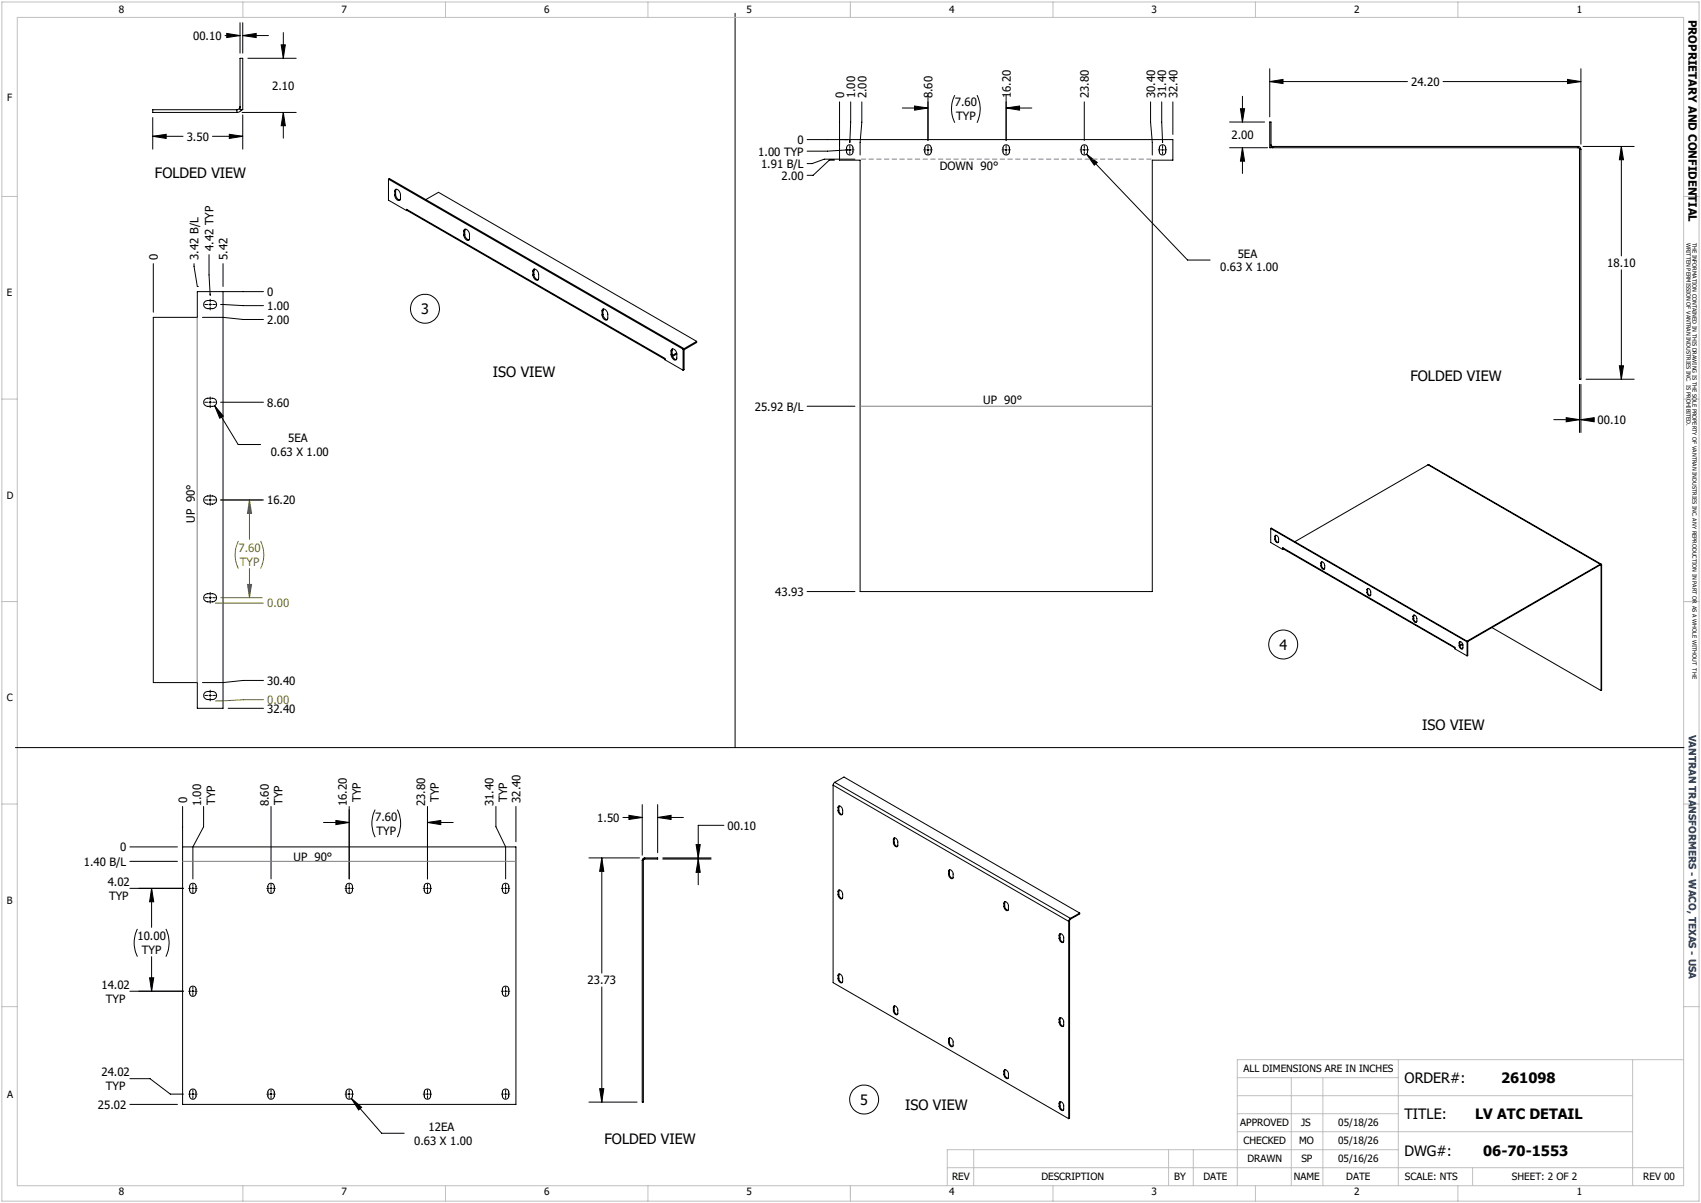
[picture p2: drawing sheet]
<svg xmlns="http://www.w3.org/2000/svg" width="420mm" height="297mm" viewBox="0 0 420 297" stroke-linecap="round" stroke-linejoin="round" font-family="sans-serif">
<g fill="none" stroke="#000" stroke-width=".25">
<path d="M59.3 14.4h.6v12.7h-.6zM181.5 3.3v181.3M58.5 27.1h-20.8v.7h20.8M58.5 27.1v.7M59.3 26.3a.78 .78 0 0 1-.8 .8M59.7 27.1l-.5 .5-.7 .2M207.3 34.5h82.3v5h-5.1v106.5h-72.1v-106.5h-5.1zM209.2 36a.81 .81 0 0 1 .9-.2 .81 .81 0 0 1 .5 .7v1a.79 .79 0 0 1-.8 .8 .79 .79 0 0 1-.8-.8zM228.5 36a.83 .83 0 0 1 .9-.2 .83 .83 0 0 1 .5 .7v1a.79 .79 0 0 1-.8 .8 .79 .79 0 0 1-.7-.8zM247.8 36a.81 .81 0 0 1 .9-.2 .81 .81 0 0 1 .5 .7v1a.79 .79 0 0 1-.8 .8 .79 .79 0 0 1-.8-.8v-1.1zM267.1 36a.81 .81 0 0 1 .9-.2 .81 .81 0 0 1 .5 .7v1a.79 .79 0 0 1-.8 .8 .79 .79 0 0 1-.8-.8zM286.4 36a.81 .81 0 0 1 .9-.2 .81 .81 0 0 1 .5 .7v1a.79 .79 0 0 1-.8 .8 .79 .79 0 0 1-.8-.8z"/>
<path d="M313.5 30.1h.3v6.4h-.3zM313.8 36.4l.5 .1M313.8 35.7l.2 .4 .3 .1M314.3 36.5h75.3M314.3 36.2v.3M314.3 36.2h75.3M389.6 36.2a.72 .72 0 0 1 .7 .7M389.6 36.5l.4 .2v.2M389.6 36.2v.3M390 36.9v56.7h.3v-56.7M390 36.9h.3M95.9 44.2l.3-.1 72.7 42"/>
<path d="M95.9 44.2l72.8 42M95.9 44.2v5.2l4.5 2.6M97.5 47.2a.5 .5 0 0 1 .4-.5 .5 .5 0 0 1 .6 .4l.3 .6 .1 1.3a.59 .59 0 0 1-.6 .5 .59 .59 0 0 1-.6-.5l-.2-.8M97.5 47.2v1M97.7 48a1.29 1.29 0 0 0 1.1 1.4M97.7 47.1l-.2 .1M97.7 48l-.2 .2M97.7 47.1v.9M97.8 46.7l-.1 .4M100.4 51.7l.1 .3M100.4 51.7l63.8 36.8v.3l4.5 2.6M100.4 51.7v.3"/>
<path d="M100.5 52l63.7 36.7M100.5 52h-.1M105.1 49.3l3.2-1.8 63.7 36.8M114.5 57.1a.58 .58 0 0 1 .6-.5 .58 .58 0 0 1 .6 .5l.2 .6v1.1a.5 .5 0 0 1-.4 .6 .5 .5 0 0 1-.6-.4l-.4-1M114.5 57.1v.9M114.8 57.9a1.31 1.31 0 0 0 1 1.3M114.8 56.9l-.3 .2M114.8 57.9l-.3 .1M114.8 56.9v1M114.9 56.6l-.1 .3M37.9 78.3h10.8v-6.3h6.4v102.9h-6.4v-6.4h-10.8zM50.7 74.4l.6-.2h1.2a1.01 1.01 0 0 1 1 1 1.01 1.01 0 0 1-1 1h-1.2a1.01 1.01 0 0 1-1-.7 1.01 1.01 0 0 1 .4-1.1z"/>
<path d="M131.6 66.9a.52 .52 0 0 1 .4-.5 .52 .52 0 0 1 .6 .4l.3 .5 .1 1.4a.52 .52 0 0 1-.5 .5 .52 .52 0 0 1-.5-.3l-.4-1M131.6 66.9v1M131.8 67.8a1.31 1.31 0 0 0 1.1 1.3M131.8 66.8l-.2 .1M131.8 67.8l-.2 .1M131.8 66.8v1M131.9 66.4l-.1 .4M148.7 76.8a.5 .5 0 0 1 .4-.6 .5 .5 0 0 1 .5 .4l.4 .6 .1 1.4a.58 .58 0 0 1-.6 .5 .58 .58 0 0 1-.6-.6l-.2-.8M148.7 76.8v.9M148.9 77.6a1.37 1.37 0 0 0 1.1 1.3M148.9 76.6l-.2 .2M148.9 77.6l-.2 .1"/>
<path d="M148.9 76.6v1M149 76.3l-.1 .3M50.7 98.5l.6-.2h1.2a1.01 1.01 0 0 1 1 1 1.01 1.01 0 0 1-1 1h-1.2a1.01 1.01 0 0 1-1-.6 1.01 1.01 0 0 1 .4-1.2zM165.7 86.6a.58 .58 0 0 1 .6-.5 .58 .58 0 0 1 .6 .5l.2 .8M165.7 86.6v1M165.9 87.5a1.31 1.31 0 0 0 1.1 1.3M165.9 86.5l-.2 .1M165.9 87.5l-.2 .1M165.9 86.5v1M166.1 86.1l-.2 .4M167.1 87.1l-1.1 .7M167.1 87.4v1a.5 .5 0 0 1-.4 .6 .5 .5 0 0 1-.6-.5l-.4-.9"/>
<path d="M167.1 87.4l-1 .6M168.7 86.2v5.2M168.9 86.1l-.2 .1M168.9 86.1v5.2l-.2 .1M172 84.3l-3.1 1.8M172 84.3v.3l-3.1 1.8M352.6 114.8l.2-.1 42.6 24.6M352.6 114.8l-32.9 18.9M352.6 114.8l42.5 24.5M50.7 122.7l.6-.3h1.2a1.01 1.01 0 0 1 1 1.1 1.01 1.01 0 0 1-1 1h-1.2a1.01 1.01 0 0 1-1-.7 1.01 1.01 0 0 1 .4-1.1zM313.8 130.5v3.4l3 1.8M313.8 130.5l48.4 28"/>
<path d="M313.8 130.5l.1-.1 48.5 28M314.8 132.5a.37 .37 0 0 1 .4-.4 .37 .37 0 0 1 .3 .4l.2 1.2a.37 .37 0 0 1-.4 .3 .37 .37 0 0 1-.3-.4l-.2-.5M314.8 132.5v.6M314.9 133l.2 .6 .5 .3M314.9 132.4l-.1 .1M314.9 133l-.1 .1M314.9 132.4v.6M315 132.1l-.1 .3M316.8 135.3v.2l42.4 24.5M316.8 135.3l42.4 24.5v.4l3 1.7M316.8 135.3v.4M316.9 135.5l-.1 .2"/>
<path d="M326.1 139a.39 .39 0 0 1 .4-.3 .39 .39 0 0 1 .4 .4l.2 1.1a.43 .43 0 0 1-.5 .4 .43 .43 0 0 1-.4-.5l-.1-.4M326.1 139v.7M326.3 139.6l.3 .6 .4 .3M326.3 139h-.2M326.3 139.6l-.2 .1M326.3 139v.6M326.4 138.7l-.1 .3M395.1 139.3h.3l.1 .2M395.1 139.5l.2 .1M395.1 139.3l-32.9 19M395.1 139.3v.2M395.1 139.5l-32.7 18.9"/>
<path d="M395.3 139.6v30.9M395.5 139.5l-.2 .1M395.5 139.5v30.9l-.2 .1M50.7 146.8l.6-.2h1.2a1.01 1.01 0 0 1 1 1 1.01 1.01 0 0 1-1 1h-1.2a1.01 1.01 0 0 1-1-.7 1.01 1.01 0 0 1 .4-1.1zM337.5 145.6a.46 .46 0 0 1 .6-.3 .46 .46 0 0 1 .3 .6l.1 .9a.37 .37 0 0 1-.4 .4 .37 .37 0 0 1-.4-.4l-.2-.5M337.5 145.6v.7M337.7 146.2l.2 .5 .5 .3M337.7 145.5l-.2 .1M337.7 146.2l-.2 .1M337.7 145.5v.7M337.7 145.3v.2M348.9 152.2a.39 .39 0 0 1 .4-.4 .39 .39 0 0 1 .4 .4l.1 1.1a.39 .39 0 0 1-.3 .4 .39 .39 0 0 1-.4-.4l-.2-.5"/>
<path d="M348.9 152.2v.6M349.1 152.7l.2 .7 .5 .2M349.1 152.1l-.2 .1M349.1 152.7l-.2 .1M349.1 152.1v.6M349.1 151.8v.3M360.3 158.7a.37 .37 0 0 1 .4-.3 .37 .37 0 0 1 .3 .3l.2 1.2a.37 .37 0 0 1-.4 .4 .37 .37 0 0 1-.3-.4l-.2-.5M360.3 158.7v.7M360.4 159.3l.3 .6 .4 .3M360.4 158.6l-.1 .1M360.4 159.3l-.1 .1M360.4 158.6v.7"/>
<path d="M360.5 158.4l-.1 .2M361.1 158.9l-.7 .4M361.2 159.1l-.7 .4M362.2 158.5v3.4M362.4 158.4v3.5h-.2M362.4 158.4l-.2 .1M368.4 154.9l26.9 15.6M50.7 170.9l.6-.2h1.2a1.01 1.01 0 0 1 1 1 1.01 1.01 0 0 1-1 1h-1.2a1.01 1.01 0 0 1-1-.7 1.01 1.01 0 0 1 .4-1.1zM205.7 193.8l58.2 33.7M205.7 193.8v48.8l58.2 33.6M206.1 193.1l-.4 .7M206.1 193.1l58.2 33.6"/>
<path d="M206.1 193.1l2.3-1.3 58.2 33.6M206.9 199.4a.46 .46 0 0 1 .5-.5 .46 .46 0 0 1 .5 .5l.2 1.4a.46 .46 0 0 1-.5 .4 .46 .46 0 0 1-.4-.4l-.3-.7M206.9 199.4v.7M207.1 199.2l-.2 .2M207.1 199.2v.8M207.2 199l-.1 .2M45.1 209.1h82.3v63.6h-82.3zM47 218.3a.81 .81 0 0 1 .9-.2 .81 .81 0 0 1 .5 .7v1a.79 .79 0 0 1-.8 .8 .79 .79 0 0 1-.8-.8zM66.3 218.3a.81 .81 0 0 1 .9-.2 .81 .81 0 0 1 .5 .7v1a.79 .79 0 0 1-.8 .8 .79 .79 0 0 1-.8-.8v-1.2zM85.7 218.2a.8 .8 0 0 1 .9-.1 .8 .8 0 0 1 .4 .7v1a.79 .79 0 0 1-.8 .8 .79 .79 0 0 1-.8-.8v-1.2zM104.9 218.3a.81 .81 0 0 1 .9-.2 .81 .81 0 0 1 .5 .7v1a.79 .79 0 0 1-.8 .8 .79 .79 0 0 1-.8-.8zM124.2 218.3a.81 .81 0 0 1 .9-.2 .81 .81 0 0 1 .5 .7v1a.79 .79 0 0 1-.8 .8 .79 .79 0 0 1-.8-.8z"/>
<path d="M158.6 212.4h.3M158.6 212.4v59.7h.3v-59.7M159.2 211.8l-.5 .3-.1 .3M159.2 212.1l-.3 .1v.2M159.2 211.8v.3M159.2 211.8h3.2v.3h-3.2M207.1 200l.3 .8 .6 .3M207.1 200l-.2 .1M207.1 220v.8M207.1 220l-.2 .1M207.2 219.7l-.1 .3M220.6 207.3a.44 .44 0 0 1 .4-.5 .44 .44 0 0 1 .5 .5l.2 .4v1a.44 .44 0 0 1-.5 .4 .44 .44 0 0 1-.4-.4l-.2-.7"/>
<path d="M220.6 207.3v.7M220.8 207.9v.2a.98 .98 0 0 0 .8 .8M220.8 207.1l-.2 .2M220.8 207.9l-.2 .1M220.8 207.1v.8M220.8 206.9v.2M234.2 215.1a.44 .44 0 0 1 .5-.4 .44 .44 0 0 1 .4 .5l.2 .4v1a.44 .44 0 0 1-.4 .4 .44 .44 0 0 1-.4-.5l-.3-.6M234.2 215.1v.8M234.4 215.8v.1a1.08 1.08 0 0 0 .9 .9M234.4 215l-.2 .1M234.4 215.8l-.2 .1M234.4 215v.8"/>
<path d="M234.5 214.7l-.1 .3M206.9 220.1a.46 .46 0 0 1 .5-.4 .46 .46 0 0 1 .5 .4l.2 1.4a.46 .46 0 0 1-.5 .5 .46 .46 0 0 1-.4-.5l-.3-.6M206.9 220.1v.8M207.1 220.8l.3 .7 .6 .3M207.1 220.8l-.2 .1M247.9 223a.46 .46 0 0 1 .4-.4 .46 .46 0 0 1 .5 .4l.2 .5v.9a.46 .46 0 0 1-.5 .4 .46 .46 0 0 1-.4-.4l-.2-.6M247.9 223v.8M248.1 223.7v.3a.88 .88 0 0 0 .8 .7M248.1 222.9l-.2 .1M248.1 223.7l-.2 .1M248.1 222.9v.8M248.1 222.6v.3"/>
<path d="M261.5 230.9a.46 .46 0 0 1 .5-.4 .46 .46 0 0 1 .4 .4l.2 .5v.9a.46 .46 0 0 1-.4 .4 .46 .46 0 0 1-.5-.4l-.2-.6M261.5 230.9v.8M261.7 231.6v.1a1.08 1.08 0 0 0 .9 .9M261.7 230.8l-.2 .1M261.7 231.6l-.2 .1M261.7 230.8v.8M261.8 230.5l-.1 .3M263.9 227.5v48.7M264.1 227.3l-.2 .2M264.1 227.3v48.8l-.2 .1M264.3 226.7l-.4 .8M264.3 226.9l-.2 .4"/>
<path d="M264.3 226.7v.2M266.6 225.4v.2l-2.3 1.3M266.6 225.4l-2.3 1.3M47 243.7a.81 .81 0 0 1 .9-.2 .81 .81 0 0 1 .5 .7v1a.79 .79 0 0 1-.8 .8 .79 .79 0 0 1-.8-.8zM124.2 243.7a.81 .81 0 0 1 .9-.2 .81 .81 0 0 1 .5 .7v1a.79 .79 0 0 1-.8 .8 .79 .79 0 0 1-.8-.8zM206.9 240.8a.46 .46 0 0 1 .5-.4 .46 .46 0 0 1 .5 .5l.2 1.4a.46 .46 0 0 1-.5 .4 .46 .46 0 0 1-.4-.5l-.3-.6M206.9 240.8v.8M207.1 241.5l.3 .8 .6 .3M207.1 240.7v.8M207.1 240.7l-.2 .1M207.1 241.5l-.2 .1M207.2 240.4l-.1 .3"/>
<path d="M220.6 248.7a.44 .44 0 0 1 .4-.4 .44 .44 0 0 1 .5 .4l.2 .5v1a.44 .44 0 0 1-.5 .4 .44 .44 0 0 1-.4-.5l-.2-.6M220.6 248.7v.8M220.8 249.4v.3a.82 .82 0 0 0 .8 .7M220.8 248.6v.8M220.8 248.6l-.2 .1M220.8 249.4l-.2 .1M220.8 248.3v.3M234.2 256.6a.44 .44 0 0 1 .5-.4 .44 .44 0 0 1 .4 .4l.2 .5v.9a.44 .44 0 0 1-.4 .5 .44 .44 0 0 1-.4-.5l-.3-.6M234.2 256.6v.8M234.4 257.3v.1a1.08 1.08 0 0 0 .9 .9M234.4 256.5v.8M234.4 256.5l-.2 .1"/>
<path d="M234.4 257.3l-.2 .1M234.5 256.2l-.1 .3M261.5 251.6a.46 .46 0 0 1 .5-.4 .46 .46 0 0 1 .4 .4l.2 .5v.9a.46 .46 0 0 1-.4 .5 .46 .46 0 0 1-.5-.5l-.2-.6M261.5 251.6v.8M261.7 252.3v.1a.98 .98 0 0 0 .9 .9M261.7 251.5v.8M261.7 251.5l-.2 .1M261.7 252.3l-.2 .1M261.8 251.2l-.1 .3M47 269.1a.81 .81 0 0 1 .9-.2 .81 .81 0 0 1 .5 .7v1a.79 .79 0 0 1-.8 .8 .79 .79 0 0 1-.8-.8zM66.3 269.1a.81 .81 0 0 1 .9-.2 .81 .81 0 0 1 .5 .7v1a.79 .79 0 0 1-.8 .8 .79 .79 0 0 1-.8-.8v-1.2zM85.7 269a.8 .8 0 0 1 .9-.1 .8 .8 0 0 1 .4 .7v1a.79 .79 0 0 1-.8 .8 .79 .79 0 0 1-.8-.8v-1.2z"/>
<path d="M104.9 269.1a.81 .81 0 0 1 .9-.2 .81 .81 0 0 1 .5 .7v1a.79 .79 0 0 1-.8 .8 .79 .79 0 0 1-.8-.8zM124.2 269.1a.81 .81 0 0 1 .9-.2 .81 .81 0 0 1 .5 .7v1a.79 .79 0 0 1-.8 .8 .79 .79 0 0 1-.8-.8zM247.9 264.5a.46 .46 0 0 1 .4-.4 .46 .46 0 0 1 .5 .4l.2 .5v.9a.46 .46 0 0 1-.5 .4 .46 .46 0 0 1-.4-.4l-.2-.6M247.9 264.5v.8M248.1 265.1l.3 .8 .5 .3M248.1 264.4v.7M248.1 264.4l-.2 .1M248.1 265.1l-.2 .2M248.1 264.1v.3M261.5 272.4a.46 .46 0 0 1 .5-.5 .46 .46 0 0 1 .4 .5l.2 .5v.9a.46 .46 0 0 1-.4 .4 .46 .46 0 0 1-.5-.4l-.2-.6M261.5 272.4v.8M261.7 273l.2 .7 .7 .4"/>
<path d="M261.7 272.3v.7M261.7 272.3l-.2 .1M261.7 273l-.2 .2M261.8 272l-.1 .3"/>
</g>
<path d="M54.5 123.4h10.3M58.9 133.6a7.5 7.5 0 0 0 0 6.8M61.6 123.4l.5 3.3h-1zM61.6 123.4v9.8M64.3 133.6a7.5 7.5 0 0 1 0 6.8M54.5 147.6h10.3M61.6 140.4v7.2" fill="none" stroke="#808000" stroke-width=".25"/>
<g fill="none" stroke="#c0c0c0" stroke-width=".25">
<path d="M.5 .5h419v296h-419zM4.3 4.3h411.4v288.4h-411.4zM60 .5v3.8M110 .5v3.8M160 .5v3.8M210 .5v3.8M260 .5v3.8M310 .5v3.8M360 .5v3.8M.5 48.5h3.8M415.7 48.5h3.8M.5 98.5h3.8"/>
<path d="M415.7 98.5h3.8M.5 148.5h3.8M415.7 148.5h3.8M.5 198.5h3.8M415.7 198.5h3.8M.5 248.5h3.8M415.7 248.5h3.8M305.5 270.5h97.6M305.5 279.4h97.6M305.5 275h39.8M305.5 266.1h39.8M318.8 266.1v26.6"/>
<path d="M326.6 266.1v26.6M345.3 261.6v31.1M403.1 261.6v31.1M415.7 261.6h-110.2v31.1M60 292.7v3.8M110 292.7v3.8M160 292.7v3.8M210 292.7v3.8M233.9 288.3h181.8M240.4 283.8v8.9M260 292.7v3.8M288.5 283.8v8.9"/>
<path d="M294.6 283.8v8.9M310 292.7v3.8M345.3 283.8h-111.4v8.9M360 292.7v3.8M363.6 288.3v4.4"/>
</g>
<path d="M61.6 123.4l.5 3.3h-1z" fill="#808000"/>
<path d="M61.1 144.3h1l-.5 3.3z" fill="none" stroke="#808000" stroke-width=".25"/>
<path d="M61.1 144.3h1l-.5 3.3z" fill="#808000"/>
<g fill="none" stroke="#000" stroke-width=".25">
<path d="M55.6 8.8h3.7M56 8.3l3.3 .5-3.3 .5zM59.3 5.6v7.5M59.9 8.8l3.4-.5v1zM59.9 5.6v7.5M59.9 8.8h6.4M61.2 14.4h11.9M69.4 11.1h1l-.4 3.3zM70 8v6.4M313.5 17v11.9M387 19.6l3.3 .5-3.3 .5zM390.3 17v18.6"/>
<path d="M37.7 33.7l3.3-.5v1zM37.7 29v7.8M37.7 33.7h7.5M52.5 33.7h7.4M56.6 33.2l3.3 .5-3.3 .5zM59.8 27.8h13.3M59.9 28.4v8.4M70 27.8l.4 3.2h-1zM70 27.8v6.3M199.3 34.5h10M206 39.5h-1.2l-4 3.8h-1.5M207.3 25.1v10.6"/>
<path d="M208.8 37h1.3M209.3 37l-5 .3h-5M209.8 35.9v.6M209.8 36.8v.4M209.8 37.5v.6M210 25.1l-.2 10.1v-.5M210.3 37h.6M211.1 39.3h-7.6l-3 1.1h-1.2M212.8 25.1v5.1l-.4 5v3.1M222.8 26.7h6.3M225.8 26.2l3.3 .5-3.3 .5zM228.1 37h.5"/>
<path d="M228.9 37h.5M229.1 23.5v11.2M229.1 35.9v.6M229.1 36.8v.4M229.1 37.5v.6M229.6 37h.6M235.8 23.5a7.5 7.5 0 0 0 0 6.8M241.2 23.5a7.5 7.5 0 0 1 0 6.8M247.4 37h.5M248.2 37h.5M248.4 26.7l3.3-.5v1zM248.4 23.5v11.2"/>
<path d="M248.4 35.9v.6M248.4 36.8v.4M248.4 37.5v.6M248.4 26.7h6.4M249 37h.5M266.7 37h.5M267.5 37h.5M267.7 25.1v9.6M267.7 35.9v.6M267.7 36.8v.4M267.7 37.5v.6M268.3 37h.5"/>
<path d="M268.3 38.1l2.6 2-.7 .7zM268.3 38.1l24.9 26.1h5.6M284.1 25.1v5.1l.4 5v3.1M286 37h.5M286.8 37h.5M286.8 25.1l.3 10.1v-.5M287.1 35.9v.6M287.1 36.8v.4M287.1 37.5v.6M287.5 37h.6M289.6 25.1v8.1M303.6 30.1h8.6"/>
<path d="M303.6 36.5h9.4M306.3 26.8h1l-.5 3.3zM306.8 36.5l.5 3.3h-1zM306.8 23.8v6.3M306.8 36.5v6.3M313.5 20.1l3.3-.5v1zM313.5 20.1h34M356.3 20.1h34M390.9 36.2h12.6M400.3 36.2l.6 3.2h-1.1zM400.3 36.2v27M37.9 65.1v12"/>
<path d="M47.9 65.1l.8 5.6M48.7 70.7h.1M50 78.3h5.1l4.9 .6h5.1M50.6 75.2h.7M51.6 75.2h.6M51.6 62.9v5l.3 5v-.3M51.9 73.9v.6M51.9 74.9v.6M51.9 75.8v.7M52.5 75.2h.7M54.5 75.2l5.5 .3h5.1M55.1 72h10"/>
<path d="M55.1 65.1v5.6M400.3 66.6v27M50.6 99.3h.7M51.6 99.3h.6M51.9 98v.7M51.9 99v.6M51.9 99.9v.7M52.5 99.3h.7M54.5 99.3h10.6M390 94.9v11.9M390.3 94.9v11.9M391.6 93.6h11.9"/>
<path d="M399.8 90.3h1.1l-.6 3.3zM53 100.2l2.1 2.5-.8 .6zM53 100.2l5.8 9.5h5.5M199.3 100.3h11.8M383.6 103.6h6.4M386.7 103.1l3.3 .5-3.3 .5zM390.3 103.6l3.3-.5v1zM390.3 103.6h3.3M50.6 123.4h.7M51.6 123.4h.6M51.9 122.1v.7M51.9 123.1v.7"/>
<path d="M51.9 124.1v.7M52.5 123.4h.7M54.5 123.4h10.6M50.6 147.6h.7M51.6 147.6h.6M51.9 146.3v.6M51.9 147.2v.7M51.9 148.2v.7M52.5 147.6h.7M199.3 146h11.8M50.6 171.7h.7M51.6 171.7h.6"/>
<path d="M51.9 170.4v.7M51.9 171.4v.6M51.9 172.3v.7M52.5 171.7h.7M56.3 174.9h8.8M65.1 168h-5.1l-4.9 .5h-5.1M3.8 184.6h412M45.1 199.1v10M50.3 199.1v5l-2.7 5v7.9M66.9 199.1v17.9M86.2 199.1v17.9M92.6 199.9a7.5 7.5 0 0 0 0 6.8"/>
<path d="M98.1 199.9a7.5 7.5 0 0 1 0 6.8M105.6 199.1v17.9M122.4 199.1v5l2.4 5v7.9M127.4 199.1v8.7M158.6 198.6v12.5M162.4 198.6v11.9M32.1 219.3h13.2M32.1 209.1h11.7M32.1 212.7h11.7M37.4 219.3l.6 3.3h-1.1zM37.4 219.3v9.6M46.6 219.3h.5"/>
<path d="M47.4 219.3h.5M47.6 218.3v.5M47.6 219.1v.5M47.6 219.8v.6M48.1 219.3h.6M65.9 219.3h.5M66.7 219.3h.5M66.9 218.3v.5M66.9 219.1v.5M66.9 219.8v.6M67.5 219.3h.5M79.9 203.1h6.3"/>
<path d="M82.9 202.6l3.3 .5-3.3 .5zM85.2 219.3h.5M86 219.3h.5M86.2 218.3v.5M86.2 219.1v.5M86.2 219.8v.6M86.7 219.3h.6M104.5 219.3h.5M105.3 219.3h.5M105.6 203.1l3.2-.5v1zM105.6 218.3v.5M105.6 219.1v.5"/>
<path d="M105.6 219.8v.6M105.6 203.1h6.3M106 219.3h.6M123.8 219.3h.5M124.6 219.3h.5M124.8 218.3v.5M124.8 219.1v.5M124.8 219.8v.6M125.3 219.3h.6M145.4 211.8h12.5M148.6 211.8l.5 3.3h-1zM148.6 211.8v28.4"/>
<path d="M153.8 201.8h4.8M155.3 201.3l3.3 .5-3.3 .5zM162.4 201.8l3.3-.5v1zM162.4 201.8h6.3M163.7 211.8h11.9M163.7 212.1h11.9M171.9 208.5h1l-.5 3.3zM172.4 212.1l.5 3.3h-1zM172.4 212.1v6.3M178.8 203.8h-6.4v8M33.9 229.3a7.6 7.6 0 0 0 0 6.9M37.4 236.2v8.5"/>
<path d="M41 229.3a7.6 7.6 0 0 1 0 6.9M32.1 244.7h13.2M36.9 241.4h1.1l-.6 3.3zM46.6 244.7h.5M47.4 244.7h.5M47.6 243.7v.5M47.6 244.5v.5M47.6 245.2v.6M48.1 244.7h.6M123.8 244.7h.5M124.6 244.7h.5M124.8 243.7v.5"/>
<path d="M124.8 244.5v.5M124.8 245.2v.6M125.3 244.7h.6M148.6 243.7v28.4M32.1 266.3h4.9l5.1 3.8h3.2M32.1 272.7h11.7M46.6 270.1h.5M47.4 270.1h.5M47.6 269.1v.5M47.6 269.9v.5M47.6 270.6v.6M48.1 270.1h.6"/>
<path d="M65.9 270.1h.5M66.7 270.1h.5M66.9 269.1v.5M66.9 269.9v.5M66.9 270.6v.6M67.5 270.1h.5M85.2 270.1h.5M86 270.1h.5M86.2 269.1v.5M86.2 269.9v.5M86.2 270.6v.6M86.7 271.2l2.6 2.2-.8 .6z"/>
<path d="M86.7 271.2l7.5 8.6h5.6M86.7 270.1h.6M104.5 270.1h.5M105.3 270.1h.5M105.6 269.1v.5M105.6 269.9v.5M105.6 270.6v.6M106 270.1h.6M123.8 270.1h.5M124.6 270.1h.5M124.8 269.1v.5M124.8 269.9v.5"/>
<path d="M124.8 270.6v.6M125.3 270.1h.6M145.4 272.1h11.9M148.1 268.8h1l-.5 3.3z"/>
<circle cx="104.9" cy="76.2" r="3.6"/>
<circle cx="316.9" cy="159.1" r="3.6"/>
<circle cx="213.4" cy="271.5" r="3.6"/>
</g>
<g fill="#000">
<path d="M56 8.3l3.3 .5-3.3 .5zM59.9 8.8l3.4-.5v1zM69.4 11.1h1l-.4 3.3zM37.7 33.7l3.3-.5v1zM56.6 33.2l3.3 .5-3.3 .5zM70 27.8l.4 3.2h-1zM225.8 26.2l3.3 .5-3.3 .5zM248.4 26.7l3.3-.5v1zM268.3 38.1l2.6 2-.7 .7zM306.3 26.8h1l-.5 3.3zM306.8 36.5l.5 3.3h-1zM313.5 20.1l3.3-.5v1z"/>
<path d="M387 19.6l3.3 .5-3.3 .5zM400.3 36.2l.6 3.2h-1.1zM399.8 90.3h1.1l-.6 3.3zM53 100.2l2.1 2.5-.8 .6zM386.7 103.1l3.3 .5-3.3 .5zM390.3 103.6l3.3-.5v1zM37.4 219.3l.6 3.3h-1.1zM82.9 202.6l3.3 .5-3.3 .5zM105.6 203.1l3.2-.5v1zM148.6 211.8l.5 3.3h-1zM155.3 201.3l3.3 .5-3.3 .5zM162.4 201.8l3.3-.5v1z"/>
<path d="M171.9 208.5h1l-.5 3.3zM172.4 212.1l.5 3.3h-1zM36.9 241.4h1.1l-.6 3.3zM86.7 271.2l2.6 2.2-.8 .6zM148.1 268.8h1l-.5 3.3z"/>
</g>
<path d="M53.2 148.9h11.9M65.1 172.8l-11.9 .2" fill="none" stroke="#808000" stroke-width=".25"/>
<path d="M48.7 78.3v90.2M212.4 100.3h72.1M45.1 212.7h82.3" fill="none" stroke="#808080" stroke-width=".25"/>
<path d="M212.4 39.3h72.1" fill="none" stroke="#808080" stroke-width=".25" stroke-dasharray="1.3 .6" stroke-dashoffset="-.2" stroke-linecap="butt"/>
<g font-size="3.5">
<text x="38.3" y="43.8">FOLDED VIEW</text>
<text x="104" y="77.5">3</text>
<text x="121.7" y="93">ISO VIEW</text>
<text x="348.2" y="94.1">FOLDED VIEW</text>
<text x="315.9" y="160.4">4</text>
<text x="351.2" y="180.3">ISO VIEW</text>
<text x="346.8" y="267.4">ORDER#:</text>
<text x="370.7" y="267.4">261098</text>
<text x="212.4" y="272.7">5</text>
<text x="223.5" y="274.2">ISO VIEW</text>
<text x="346.8" y="276.2">TITLE:</text>
<text x="364.2" y="276.2">LV ATC DETAIL</text>
<text x="149.2" y="282.6">FOLDED VIEW</text>
<text x="346.8" y="285.4">DWG#:</text>
<text x="366.2" y="285.4">06-70-1553</text>
</g>
<g font-size="2.8">
<text x="416.9" y="4.9" transform="rotate(90 416.9 4.9)">PROPRIETARY AND CONFIDENTIAL</text>
<text x="47.7" y="9.9">00.10</text>
<text x="67.2" y="22.2">2.10</text>
<text x="348.4" y="21.2">24.20</text>
<text x="208.4" y="24.3" transform="rotate(-90 208.4 24.3)">0</text>
<text x="211.2" y="24.3" transform="rotate(-90 211.2 24.3)">1.00</text>
<text x="213.9" y="24.3" transform="rotate(-90 213.9 24.3)">2.00</text>
<text x="230.3" y="24.3" transform="rotate(-90 230.3 24.3)">8.60</text>
<text x="235.8" y="26.3">7.60</text>
<text x="236.1" y="29.7">TYP</text>
<text x="249.6" y="24.3" transform="rotate(-90 249.6 24.3)">16.20</text>
<text x="268.9" y="24.3" transform="rotate(-90 268.9 24.3)">23.80</text>
<text x="285.2" y="24.3" transform="rotate(-90 285.2 24.3)">30.40</text>
<text x="288" y="24.3" transform="rotate(-90 288 24.3)">31.40</text>
<text x="290.7" y="24.3" transform="rotate(-90 290.7 24.3)">32.40</text>
<text x="46.1" y="34.7">3.50</text>
<text x="196.9" y="35.5">0</text>
<text x="304.1" y="34.4">2.00</text>
<text x="187.2" y="38.4">1.00 TYP</text>
<text x="187.9" y="41.5">1.91 B/L</text>
<text x="232" y="42">DOWN 90°</text>
<text x="192.9" y="44.4">2.00</text>
<text x="39" y="64.2" transform="rotate(-90 39 64.2)">0</text>
<text x="49" y="64.2" transform="rotate(-90 49 64.2)">3.42 B/L</text>
<text x="52.7" y="62" transform="rotate(-90 52.7 62)">4.42 TYP</text>
<text x="56.2" y="64.2" transform="rotate(-90 56.2 64.2)">5.42</text>
<text x="305.6" y="63.6">5EA</text>
<text x="396.9" y="66">18.10</text>
<text x="301.3" y="67">0.63 X 1.00</text>
<text x="66" y="73.1">0</text>
<text x="66" y="76.5">1.00</text>
<text x="66" y="80">2.00</text>
<text x="66" y="100.4">8.60</text>
<text x="186.4" y="101.4">25.92 B/L</text>
<text x="242.8" y="99.7">UP 90°</text>
<text x="394.5" y="104.7">00.10</text>
<text x="66.8" y="112.5">0.63 X 1.00</text>
<text x="71.2" y="109.1">5EA</text>
<text x="66" y="124.5">16.20</text>
<text x="48.1" y="129.1" transform="rotate(-90 48.1 129.1)">UP 90°</text>
<text x="191.4" y="147.1">43.93</text>
<text x="66" y="169.1">30.40</text>
<text x="66" y="176">32.40</text>
<text x="89.1" y="198" transform="rotate(-90 89.1 198)">TYP</text>
<text x="108.4" y="198" transform="rotate(-90 108.4 198)">TYP</text>
<text x="125.3" y="198" transform="rotate(-90 125.3 198)">TYP</text>
<text x="46.2" y="198.2" transform="rotate(-90 46.2 198.2)">0</text>
<text x="49.7" y="199.1" transform="rotate(-90 49.7 199.1)">1.00</text>
<text x="53.1" y="198.8" transform="rotate(-90 53.1 198.8)">TYP</text>
<text x="66.3" y="199.1" transform="rotate(-90 66.3 199.1)">8.60</text>
<text x="69.7" y="198.8" transform="rotate(-90 69.7 198.8)">TYP</text>
<text x="85.6" y="199.1" transform="rotate(-90 85.6 199.1)">16.20</text>
<text x="92.7" y="202.7">7.60</text>
<text x="105" y="199.1" transform="rotate(-90 105 199.1)">23.80</text>
<text x="121.8" y="199.1" transform="rotate(-90 121.8 199.1)">31.40</text>
<text x="128.5" y="198.2" transform="rotate(-90 128.5 198.2)">32.40</text>
<text x="147.5" y="202.9">1.50</text>
<text x="93" y="206.1">TYP</text>
<text x="179.6" y="204.8">00.10</text>
<text x="20.7" y="213.7">1.40 B/L</text>
<text x="29.6" y="210.2">0</text>
<text x="72.5" y="212.6">UP 90°</text>
<text x="26.6" y="218.7">4.02</text>
<text x="26.9" y="222.1">TYP</text>
<text x="34" y="232.1">10.00</text>
<text x="35" y="235.5">TYP</text>
<text x="25.1" y="244.1">14.02</text>
<text x="145.1" y="243">23.73</text>
<text x="26.1" y="247.5">TYP</text>
<text x="25.1" y="265.7">24.02</text>
<text x="26.1" y="269.1">TYP</text>
<text x="24.2" y="273.7">25.02</text>
<text x="105.8" y="279.2">12EA</text>
<text x="102.3" y="282.6">0.63 X 1.00</text>
</g>
<g font-size="2.8" fill="#808000">
<text x="58.9" y="136.4">7.60</text>
<text x="59.2" y="139.8">TYP</text>
<text x="66" y="150">0.00</text>
<text x="66" y="173.8">0.00</text>
</g>
<g font-size="2.5">
<text x="29.3" y="3.1">8</text>
<text x="84.3" y="3.1">7</text>
<text x="134.3" y="3.1">6</text>
<text x="184.3" y="3.1">5</text>
<text x="234.3" y="3.1">4</text>
<text x="284.3" y="3.1">3</text>
<text x="334.3" y="3.1">2</text>
<text x="389.3" y="3.1">1</text>
<text x="1.8" y="25">F</text>
<text x="1.7" y="73.1">E</text>
<text x="1.7" y="123.1">D</text>
<text x="1.7" y="173.1">C</text>
<text x="1.7" y="223.1">B</text>
<text x="307" y="264.7">ALL DIMENSIONS ARE IN INCHES</text>
<text x="1.8" y="271.1">A</text>
<text x="306.2" y="278.1">APPROVED</text>
<text x="321.2" y="278">JS</text>
<text x="330.4" y="278">05/18/26</text>
<text x="307" y="282.5">CHECKED</text>
<text x="308" y="287">DRAWN</text>
<text x="320.8" y="282.5">MO</text>
<text x="321.3" y="287">SP</text>
<text x="330.4" y="282.4">05/18/26</text>
<text x="330.4" y="286.9">05/16/26</text>
<text x="235.1" y="291.3">REV</text>
<text x="257.1" y="291.3">DESCRIPTION</text>
<text x="289.9" y="291.3">BY</text>
<text x="297.1" y="291.3">DATE</text>
<text x="319.5" y="291.3">NAME</text>
<text x="332.4" y="291.2">DATE</text>
<text x="346.9" y="291.3">SCALE: NTS</text>
<text x="373.3" y="291.3">SHEET: 2 OF 2</text>
<text x="405.7" y="291.3">REV 00</text>
<text x="29.3" y="295.1">8</text>
<text x="84.3" y="295.1">7</text>
<text x="134.3" y="295.1">6</text>
<text x="184.3" y="295.1">5</text>
<text x="234.3" y="295.1">4</text>
<text x="284.3" y="295.1">3</text>
<text x="334.3" y="295.1">2</text>
<text x="389.3" y="295.1">1</text>
</g>
<text font-size="2.5" fill="#003082" x="417" y="181.4" transform="rotate(90 417 181.4)">VANTRAN TRANSFORMERS - WACO, TEXAS - USA</text>
<g font-size="1.4">
<text x="416.5" y="59.9" transform="rotate(90 416.5 59.9)">WRITTEN PERMISSION OF VANTRAN INDUSTRIES INC. IS PROHIBITED.</text>
<text x="417.9" y="59.9" transform="rotate(90 417.9 59.9)">THE INFORMATION CONTAINED IN THIS DRAWING IS THE SOLE PROPERTY OF VANTRAN INDUSTRIES INC. ANY REPRODUCTION IN PART OR AS A WHOLE WITHOUT THE</text>
</g>
</svg>
